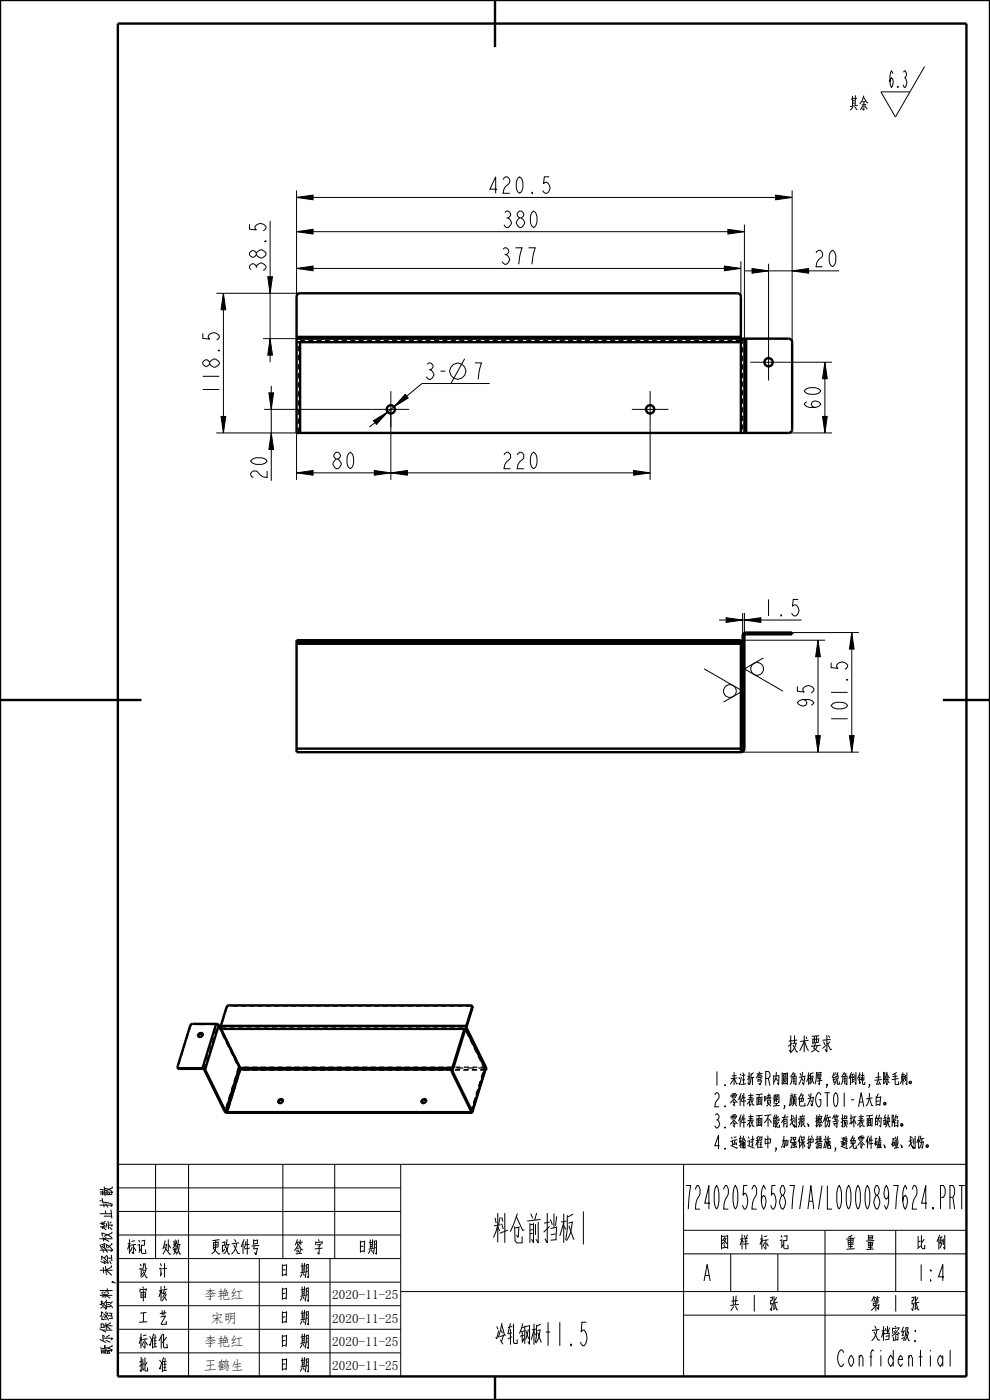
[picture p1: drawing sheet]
<svg xmlns="http://www.w3.org/2000/svg" width="210mm" height="297mm" viewBox="0 0 210 297" stroke-linecap="round" stroke-linejoin="round" font-family="sans-serif">
<g fill="none" stroke="#000" stroke-width=".21">
<path d="M186.9 19.5h6.1l-3.1 5.3zM196.1 14.1l-3.1 5.4M116.5 37.5h-1l-.2 1.5 .3-.3a1.17 1.17 0 0 1 1.1 1.1 1.17 1.17 0 0 1-1.1 1.2l-.5-.6M52.9 47.6v1l1.5 .2-.3-.4a1.17 1.17 0 0 1 1.2-1 1.17 1.17 0 0 1 1.1 1l-.6 .6M56.8 58.7h1l-.5 3.5zM57.3 46.9v29.9M62.9 41.9l3.5-.5v1zM62.9 49.1l3.5-.5v1zM62.9 56.9l3.5-.5v1zM62.9 40.4v22.6M62.9 56.9h94.3M62.9 49.1h95"/>
<path d="M62.9 41.9h105.1M153.7 56.4l3.5 .5-3.5 .5zM154.4 48.6l3.5 .5-3.5 .5zM157.2 55.4v7.6M157.9 47.6v24.2M158 57.5h20M159.5 57l3.5 .5-3.5 .5zM163 56v17M164.5 41.4l3.5 .5-3.5 .5zM168 57.5l3.5-.5v1zM168 40.4v32.2M43 70.7v1.1l1.5 .2-.3-.4a1.17 1.17 0 0 1 1.1-1 1.17 1.17 0 0 1 1.2 1l-.6 .5"/>
<path d="M45.9 62.2h17.8M47.4 62.2l.5 3.5h-1zM47.4 62.2v29.6M55.8 71.8h7.1M57.3 71.8l.5 3.5h-1zM98.6 76.1l-3 5.3M166.9 76.8h9.6M175 76.8l.5 3.5h-1zM175 76.8v15M45.9 91.8h17v10M46.9 88.3h1l-.5 3.5zM56 86.8h23"/>
<path d="M57 83.3h1l-.5 3.5zM57.5 91.8l.5 3.5h-1zM57.5 81.8v20.2M79.2 89.3l3-1.9-2.3 2.6zM79.4 99.8l3.5 .5-3.5 .5zM82.9 86.8v15M86 83.7l.6 .7-3 1.9zM103.9 81.4h-14.4l-11.1 9.2M134.4 99.8l3.5 .5-3.5 .5zM137.9 90.7v11.1M167.3 91.8h9.2M174.5 88.3h1l-.5 3.5z"/>
<path d="M62.9 100.3l3.5-.5v1zM62.9 100.3h75M82.9 100.3l3.5-.5v1zM152.5 131.5h17.5M154 131l3.5 .5-3.5 .5zM157.2 135.8h17.8M157.5 130v4.9M157.9 131.5l3.5-.5v1zM157.9 130v4.9M162 139.6l-4.1 2.3 8.2 4.7M168 134.2h14.2M173.5 135.8l.5 3.5h-1z"/>
<path d="M173.5 135.8v23.8M180.7 134.2l.5 3.5h-1zM180.7 134.2v25.4M149.4 141.9l8.1 4.7-4 2.3M157.2 159.6h25M157.5 145.9v1.3M157.9 141.3v1.4M173 156.1h1l-.5 3.5zM176.3 140.6v1l1.5 .2-.3-.3a1.17 1.17 0 0 1 1.1-1.1 1.17 1.17 0 0 1 1.2 1.1l-.6 .5M180.2 156.1h1l-.5 3.5zM25 247h180v45h-180zM25 257h60"/>
<path d="M25 252h60M33 247v20M40 247v45M60 247v20M71 247v20M85 247v45M145 247v45M145.5 251.5h1l-.5 5M147.5 252.3l.4-.8h.2a2.31 2.31 0 0 1-.2 2.9l-.4 2.1h1M201.5 254h.6a2.08 2.08 0 0 0 0-2.5h-.6v5M202.1 254l.4 2.5M203.4 251.5h1.2"/>
<path d="M204 251.5v5M25 277h60M25 272h60M25 267h60M25 262h60M55 267v25M70 267v25M85 274h120M145 279h60M145 266h60M145 261h60M155 266v8"/>
<path d="M165 266v8M175 261v31M190 261v13M25 287h60M25 282h60M179 287l-.4-.6a.98 .98 0 0 0-.8 .8 2.6 2.6 0 0 0 .5 2.7h.3l.4-.6M201.6 286.4v3.5"/>
<circle cx="97.1" cy="78.7" r="1.72"/>
<circle cx="154.8" cy="146.6" r="1.35"/>
<circle cx="160.6" cy="141.9" r="1.35"/>
</g>
<g fill="#000">
<path d="M62.9 41.9l3.5-.5v1zM62.9 49.1l3.5-.5v1zM62.9 56.9l3.5-.5v1zM153.7 56.4l3.5 .5-3.5 .5zM154.4 48.6l3.5 .5-3.5 .5zM159.5 57l3.5 .5-3.5 .5zM164.5 41.4l3.5 .5-3.5 .5zM168 57.5l3.5-.5v1zM47.4 62.2l.5 3.5h-1zM56.8 58.7h1l-.5 3.5zM57.3 71.8l.5 3.5h-1zM175 76.8l.5 3.5h-1z"/>
<path d="M46.9 88.3h1l-.5 3.5zM57 83.3h1l-.5 3.5zM57.5 91.8l.5 3.5h-1zM79.2 89.3l3-1.9-2.3 2.6zM86 83.7l.6 .7-3 1.9zM174.5 88.3h1l-.5 3.5zM62.9 100.3l3.5-.5v1zM79.4 99.8l3.5 .5-3.5 .5zM82.9 100.3l3.5-.5v1zM134.4 99.8l3.5 .5-3.5 .5zM154 131l3.5 .5-3.5 .5zM157.9 131.5l3.5-.5v1z"/>
<path d="M173.5 135.8l.5 3.5h-1zM180.7 134.2l.5 3.5h-1zM173 156.1h1l-.5 3.5zM180.2 156.1h1l-.5 3.5z"/>
</g>
<g fill="none" stroke="#000" stroke-width=".51">
<path d="M0 0h210v297h-210zM25 5h180v287h-180zM105 0v10M62.9 71.8h104.4a.75 .75 0 0 1 .7 .8v18.5a.75 .75 0 0 1-.7 .7h-104.4v-28.8l.1-.4 .5-.4h92.9a.75 .75 0 0 1 .8 .8v28.8M62.9 72.6h94.3M62.9 71.5h94.3M63.7 72.6v19.2M157.9 71.8v20M158.3 71.8v20M62.9 135.8h94.3v23.8h-94.3zM62.9 136.6h94.3M62.9 136.2h94.3"/>
<path d="M63.7 135.8v.4M156.4 135.8v.4M157.5 134.9h.4M157.5 134.9v23.9M157.9 134.9v23.9M158.3 134.2a.75 .75 0 0 0-.8 .7M158.3 134.6l-.4 .3M158.3 134.2v.4M158.3 134.2h9.7v.4h-9.7M167.3 134.2v.4M0 148.5h30M62.9 158.8h94.3"/>
<path d="M157.5 158.8l-.3 .4M157.5 158.8h.4M157.9 158.8a.75 .75 0 0 1-.7 .8M200 148.5h10M45.9 217.2l.5 .3M45.9 217.2h-5l-.5 .2-2.7 9.1M45.9 217.2l-2.9 9.4M46.4 217.5l-2.9 9.4M46.4 217.5l4.4 8.9M46.8 217.6l.1 .7M46.8 217.6h52.1M46.9 218.3l4 8.3"/>
<path d="M46.9 218.3h51.6M98.8 218.2h-.3l-2.6 8.7v.6M98.8 218.2l-2.7 8.7M98.8 218.2l4.2 8.5M98.8 218.3h.1M98.9 217.6v.7M98.9 217.6l.1 .2M98.9 218.3l4.1 8.3M99 217.8v.3M99 218.1l-.1 .2M99 218.1l4.1 8.3M100.1 213.4l-.3-.1h-51.3l-.4 .3-1.3 4"/>
<path d="M100.1 213.4l.1 .2M100.1 213.4l.1 .4M100.2 213.6l-1.3 4M100.2 213.6v.2M100.2 213.8l-1.2 4M37.7 226.5l.3 .1M37.7 226.5l.3 .2M38 226.6v.1M38 226.6h5M38 226.7h5M43 226.6l.5 .3M43 226.6v.1"/>
<path d="M43 226.7l.3 .2M43.3 226.9l4.4 8.9M43.3 226.9h.2M43.5 226.9l4.4 8.9M47.7 235.8l.5 .3M47.7 235.8h.2M47.9 235.8l.2 .1M48.1 235.9l.1 .2M48.1 235.9h51.7M48.2 236.1h51.7M50.8 226.4l.1 .1M50.8 226.4l-2.9 9.4"/>
<path d="M50.9 226.6v.3M50.9 226.6h45M50.9 226.9l-2.8 9M95.9 227.5h.2M95.9 227.5l4.1 8.3M96.1 226.9v.6M96.1 226.9h-45.2M96.1 227.5l4.1 8.3M99.8 235.9l.1 .2M99.9 235.7l-.1 .2M100 235.8l-.2 .1M100 235.8h.2"/>
<path d="M100.2 235.8v.1M100.2 235.9l-.3 .2M102.9 226.6h.1M102.9 227h.2M103 226.7v.1M103 226.7l-2.8 9.1M103 226.8v.1M103 226.9h.1M103 226.9l-2.8 9M103 226.6v.3M103 226.9l.1 .1M103.1 226.4v.6"/>
<path d="M103.1 226.4l-.1 .2M105 292v5"/>
</g>
<g fill="none" stroke="#000" stroke-width=".25">
<path d="M62.9 72.2h.1M63.3 73.4v1.1M63.3 75.3v1.1M63.3 77.2v1.2M63.3 79.1v1.2M63.6 72.2h1.1M65.4 72.2h1.1M67.2 72.2h1M69 72.2h1M70.7 72.2h1.1M72.5 72.2h1.1M74.3 72.2h1.1"/>
<path d="M76.1 72.2h1M77.8 72.2h1.1M79.6 72.2h1.1M81.4 72.2h1.1M83.2 72.2h1M85 72.2h1M86.7 72.2h1.1M88.5 72.2h1.1M90.3 72.2h1.1M92.1 72.2h1M93.8 72.2h1.1M95.6 72.2h1.1"/>
<path d="M97.4 72.2h1.1M99.2 72.2h1M101 72.2h1M102.7 72.2h1.1M104.5 72.2h1.1M106.3 72.2h1.1M108.1 72.2h1M109.9 72.2h1M111.6 72.2h1.1M113.4 72.2h1.1M115.2 72.2h1.1M117 72.2h1"/>
<path d="M118.7 72.2h1.1M120.5 72.2h1.1M122.3 72.2h1.1M124.1 72.2h1M125.9 72.2h1M127.6 72.2h1.1M129.4 72.2h1.1M131.2 72.2h1.1M133 72.2h1M134.7 72.2h1.1M136.5 72.2h1.1M138.3 72.2h1.1"/>
<path d="M140.1 72.2h1.1M141.9 72.2h1M143.6 72.2h1.1M145.4 72.2h1.1M147.2 72.2h1.1M149 72.2h1M150.8 72.2h1M152.5 72.2h1.1M154.3 72.2h1.1M156.1 72.2h1.1M157.5 71.8v1.1M157.5 73.7v1.1"/>
<path d="M157.5 75.5v1.1M157.5 77.3v1.1M157.5 79.1v1.1M63.1 91.1h.2M63.3 81.1v1.1M63.3 83v1.1M63.3 84.9v1.2M63.3 86.8v1.2M63.3 88.8v1.1M63.3 90.7v1.1M157.5 80.9v1.1M157.5 82.8v1"/>
<path d="M157.5 84.6v1.1M157.5 86.4v1.1M157.5 88.2v1.1M157.5 90v1.1M39.9 219.4l-.3 1.1M40.4 217.6v.1M40.4 217.7l-.3 1M40.6 217.5l-.2 .2M40.6 217.5h.1M40.7 217.4l-.1 .1M40.7 217.4h.1M40.9 217.3h.1"/>
<path d="M41.9 217.3h1.5M44.4 217.3h1.5M45.1 220l-.3 1.1M45.7 218.1l-.4 1.1M45.9 217.2v.1M45.9 217.3h.1M45.9 217.3l.1 .1M46 217.4h.1M46 218.2l-.4 1.2M46.1 217.4h.1M46.2 217.5h.1M46.2 217.5l.5 1.1"/>
<path d="M46.3 217.5h.1M46.8 217.6l.1 .1M46.9 217.9h.1M46.9 217.9v.1M46.9 217.8v.1M46.9 218.2v.1M46.9 217.8h1.1M46.9 217.8h.1M46.9 218.1h.1M46.9 218.1h1.1M47.1 219.3l.5 1M47.2 218.8l.5 1"/>
<path d="M47.5 215.8l-.4 1.2M48.1 213.7v.1M48.1 213.8l-.3 1.2M48.2 213.7h-.1M48.2 213.6v.1M48.3 213.5l-.1 .1M48.3 213.5h.1M48.4 213.5h-.1M48.6 213.3l.1 .1M48.7 213.4h.1M48.7 217.8h1.1M48.7 218.1h1.1"/>
<path d="M49.4 213.4h1M50.5 217.8h1.1M50.5 218.1h1.1M51.1 213.4h1.1M52.3 217.8h1.1M52.3 218.1h1.1M52.9 213.4h1.1M54.1 217.8h1.1M54.1 218.1h1.1M54.7 213.4h1M55.9 217.8h1.1M55.9 218.1h1.1"/>
<path d="M56.4 213.4h1.1M57.7 217.8h1.1M57.7 218.1h1.1M58.2 213.4h1.1M59.5 217.8h1M59.5 218.1h1.1M60 213.4h1M61.3 217.8h1M61.3 218.1h1.1M61.7 213.4h1.1M63.1 217.8h1M63.1 218.1h1.1"/>
<path d="M63.5 213.4h1.1M64.9 217.8h1M64.9 218.1h1.1M65.3 213.4h1M66.7 217.8h1M66.7 218.1h1M67 213.4h1.1M68.5 217.8h1M68.5 218.1h1M68.8 213.4h1.1M70.2 217.8h1.1M70.3 218.1h1"/>
<path d="M70.6 213.4h1M72 217.8h1.1M72.1 218.1h1M72.3 213.4h1.1M73.8 217.8h1.1M73.9 218.1h1M74.1 213.4h1.1M75.6 217.8h1.1M75.6 218.1h1.1M75.9 213.4h1M77.4 217.8h1.1M77.4 218.1h1.1"/>
<path d="M77.6 213.4h1.1M79.2 217.8h1.1M79.2 218.1h1.1M79.4 213.4h1.1M81 217.8h1.1M81 218.1h1.1M81.2 213.4h1M82.8 217.8h1.1M82.8 218.1h1.1M82.9 213.4h1.1M84.6 217.8h1.1M84.6 218.1h1.1"/>
<path d="M84.7 213.4h1.1M86.4 217.8h1.1M86.4 218.1h1.1M86.5 213.4h1M88.2 217.8h1.1M88.2 218.1h1.1M88.2 213.4h1.1M90 217.8h1.1M90 213.4h1.1M90 218.1h1.1M91.8 213.4h1M91.8 217.8h1.1"/>
<path d="M91.8 218.1h1.1M93.6 213.4h1M93.6 217.8h1.1M93.6 218.1h1.1M95.3 213.4h1.1M95.4 217.8h1.1M95.4 218.1h1.1M97.1 213.4h1M97.2 217.8h1.1M97.2 218.1h1.1M98.5 218.3h.2M98.9 213.4h1"/>
<path d="M98.9 218.9l.5 1M99.9 213.3v.1M99.9 213.4h.1M100 213.4h.1M100 213.4l.1 .1M100.1 213.5h.1M37.7 226.3v.1M37.7 226.5h.1M37.7 226.5v.1M37.7 226.6h.1M38.3 224.7l-.3 1M38.8 222.9l-.3 1.1"/>
<path d="M39.4 221.2l-.4 1M43.4 225.6l-.4 1.1M43.6 225.8l-.3 1.1M43.9 223.7l-.3 1.2M44.2 223.9l-.3 1.1M44.5 221.9l-.3 1.1M44.8 222l-.3 1.1M45.4 220.1l-.4 1.1M47.7 235.8h.1M47.9 221.1l.6 1M48.1 220.4l.4 1M48.2 236.1h.1"/>
<path d="M48.2 233.9l-.3 1.1M48.8 234.2l-.4 1.1M48.8 222.8l.5 1.1M48.8 232l-.3 1.2M48.9 222.1l.5 1M49.4 232.3l-.4 1.1M49.4 230.2l-.3 1.1M49.7 223.7l.5 1M49.7 224.6l.5 1.1M50 230.4l-.4 1.2M50 228.3l-.4 1.1M50.5 225.4l.5 1.1"/>
<path d="M50.5 228.6l-.3 1.1M50.6 226.4l-.4 1.1M50.6 226.4h.1M50.6 226.4v.1M50.6 226.5h.1M50.7 226.5l.2 .1M50.9 226.5h.1M51 226.5h.1M51 226.5v-.1v.2M51 226.9v.1M51 226.6l.1 .2M51.1 226.8h.1"/>
<path d="M51.1 226.5h.1M51.1 226.5l-.1 .2M51.1 226.6l-.3 1.2M51.7 226.4h1.1M51.7 227h1.1M53.5 226.4h1.1M53.5 227h1.1M55.3 226.4h1.1M55.3 227h1.1M57.1 226.4h1.1M57.1 227h1.1M58.9 226.4h1.1"/>
<path d="M58.9 227h1.1M60.7 227h1.1M60.7 226.4h1.1M62.5 227h1M62.5 226.4h1.1M64.3 227h1M64.3 226.4h1.1M66.1 227h1M66.1 226.4h1M67.8 227h1.1M67.9 226.4h1M69.6 227h1.1"/>
<path d="M69.7 226.4h1M71.4 227h1.1M71.5 226.4h1M73.2 227h1.1M73.3 226.4h1M75 227h1.1M75.1 226.4h1M76.8 227h1.1M76.8 226.4h1.1M78.6 227h1.1M78.6 226.4h1.1M80.4 227h1"/>
<path d="M80.4 226.4h1.1M82.2 227h1M82.2 226.4h1.1M84 227h1M84 226.4h1.1M85.7 227h1.1M85.8 226.4h1.1M87.5 227h1.1M87.6 226.4h1.1M89.3 227h1.1M89.4 226.4h1.1M91.1 227h1.1"/>
<path d="M91.2 226.4h1.1M92.9 227h1.1M93 226.4h1.1M94.7 227h1.1M94.8 226.4h1.1M95.9 226.9h.1M96.5 227h1.1M96.6 226.9h1M96.6 226.4h1.1M96.9 226.6h1.4M98.3 227h1.1M98.3 226.9h1.1"/>
<path d="M98.4 226.4h1.1M99.2 226.6h1.4M99.7 220.6l.5 1M100.1 227h1M100.1 226.9h1.1M100.2 226.4h1.1M100.2 234.6l-.3 1.1M100.3 234.7l-.4 1.4M100.3 234.8l-.3 1.1M100.6 222.3l.5 1M100.8 232.9l-.4 1M100.9 232.9l-.5 1.4"/>
<path d="M100.9 233l-.4 1.1M101.3 231.1l-.3 1.1M101.4 224l.5 1M101.4 231.1l-.4 1.4M101.4 231.2l-.3 1M101.5 226.6h1.4M101.9 229.3l-.4 1.1M101.9 227h1M101.9 226.9h1.1M102 229.3l-.4 1.3M102 229.3l-.4 1.1M102 226.4h1.1"/>
<path d="M102.2 225.7l.6 1M102.4 227.6l-.3 1M102.5 227.5l-.4 1.3M102.6 226.9l.1 .1M102.7 226.9h.1M102.7 226.8h.1M102.8 226.8h-.1M102.8 226.8h.1M102.8 226.7h.2M102.8 227h.1M102.9 227h-.1M102.9 227h.1"/>
<path d="M102.9 226.9v.1M103 226.9h-.1"/>
</g>
<path d="M51 226.4h.1M102.8 226.8h.1" fill="none" stroke="#000" stroke-width=".26"/>
<!-- layer: 02___PRT_ALL_AXES -->
<path d="M159.2 76.8h7.7M163 73v7.7M79 86.8h7.8M82.9 83v7.7M134 86.8h7.8M137.9 83v7.7" fill="none" stroke="#000" stroke-width=".21"/>
<g fill="none" stroke="#000" stroke-width=".25">
<path d="M42.1 219.8v.1M42.1 219.9h.1M42.1 219.9l.1 .1M43 219.4v.1M43 219.6l.1 .1M43 219.4h.1M43 219.5h.1M43.1 219.7h.1M43.1 219.6v.1M43.1 219.6h.1M42.2 220h.1M42.2 220l.1 .1"/>
<path d="M42.3 220.1h.1M42.4 220.1h.1M42.6 220.1h-.2M42.6 220.1h.1M42.7 220l-.1 .1M59.1 233.9v.1M59.1 233.9h.1M59.1 234h.1M59.2 234h.1M59.2 234v.1M59.2 234.1h.1M59.3 234.1h.1"/>
<path d="M59.4 234.1h.1M59.6 234.1h-.2M59.6 234.1h.1M59.7 234.1h-.1M60 233.4l.1 .1M60 233.6l.1 .1M60 233.5h.1M60.1 233.7h.1M60.1 233.6h.1M60.1 233.6v.1M89.5 233.9v.1M89.5 233.9h.1"/>
<path d="M89.5 234h.1M89.6 234h.1M89.6 234v.1M89.6 234.1h.1M89.7 234.1h.1M89.8 234.1h.1M90 234.1h-.2M90 234.1h.1M90.1 234.1h-.1M90.4 233.4v.1M90.4 233.6l.1 .1M90.4 233.5h.1"/>
<path d="M90.5 233.7h.1M90.5 233.6h.1M90.5 233.6v.1"/>
</g>
<g fill="none" stroke="#000" stroke-width=".51">
<path d="M42 219.6l.1 .1M42.1 219.7v.2M43 219.4h.1M43 219.4l-.5-.1-.4 .4M43 219.3l-.1 .4-.4 .3-.4-.1-.1-.3M43 219.3l-.5-.1-.5 .4M59 233.6l.1 .1M59.1 233.7v.2M59.2 233.4l.6-.2 .2 .4-.3 .3-.4 .1-.3-.3zM60 233.4l-.5-.1-.4 .4M89.4 233.6l.1 .1M89.5 233.7v.2"/>
<path d="M89.6 233.4l.5-.2 .3 .4-.3 .3-.4 .1-.3-.3zM90.4 233.4l-.5-.1-.4 .4"/>
<circle cx="163" cy="76.8" r=".88"/>
<circle cx="82.9" cy="86.8" r=".88"/>
<circle cx="137.9" cy="86.8" r=".88"/>
</g>
<text font-size="9.1" x="99.4" y="264">料仓前挡板1</text>
<g font-size="6.5">
<text x="150.6" y="256.5">724020526587/A/L0000897624.PRT</text>
<text x="102.8" y="285.5">冷轧钢板t1.5</text>
</g>
<text font-size="5.2" x="164" y="223.5">技术要求</text>
<g font-size="4.6">
<text x="180.1" y="23.6">其余</text>
<text x="188.4" y="18.5">6.3</text>
<text x="103.2" y="41">420.5</text>
<text x="106.2" y="48.3">380</text>
<text x="56.4" y="58.1" transform="rotate(-90 56.4 58.1)">38.5</text>
<text x="105.8" y="56.1">377</text>
<text x="172.4" y="56.6">20</text>
<text x="89.8" y="80.5">3-</text>
<text x="100" y="80.5">7</text>
<text x="46.5" y="84" transform="rotate(-90 46.5 84)">118.5</text>
<text x="174.1" y="87.1" transform="rotate(-90 174.1 87.1)">60</text>
<text x="70.1" y="99.4">80</text>
<text x="106.2" y="99.4">220</text>
<text x="56.7" y="102" transform="rotate(-90 56.7 102)">20</text>
<text x="161.6" y="130.7">1.5</text>
<text x="172.6" y="150.5" transform="rotate(-90 172.6 150.5)">95</text>
<text x="179.8" y="153.9" transform="rotate(-90 179.8 153.9)">101.5</text>
<text x="25.6" y="266.2">标记</text>
<text x="33.1" y="266.2">处数</text>
<text x="41.5" y="266.2">更改文件号</text>
<text x="61.2" y="266.2">签 字</text>
<text x="74.6" y="266.2">日期</text>
<text x="150.6" y="265.2">图 样 标 记</text>
<text x="178.2" y="265.2">重 量</text>
<text x="193.2" y="265.2">比 例</text>
<text x="28.2" y="271.2">设 计</text>
<text x="58.2" y="271.2">日 期</text>
<text x="149.1" y="271.7">A</text>
<text x="194.9" y="271.7">1:4</text>
<text x="28.2" y="281.2">工 艺</text>
<text x="28.2" y="276.2">审 核</text>
<text x="58.2" y="281.2">日 期</text>
<text x="58.2" y="276.2">日 期</text>
<text x="154.3" y="278.2">共 1 张</text>
<text x="184.3" y="278.2">第 1 张</text>
<text x="27.4" y="286.2">标准化</text>
<text x="58.2" y="286.2">日 期</text>
<text x="182.3" y="284.6">文档密级:</text>
<text x="28.2" y="291.2">批 准</text>
<text x="58.2" y="291.2">日 期</text>
<text x="179.8" y="289.9">Confidential</text>
</g>
<g font-size="3.9">
<text x="151.2" y="230.3">1.未注折弯R内圆角为板厚,锐角倒钝,去除毛刺</text>
<text x="151.2" y="234.8">2.零件表面喷塑,颜色为GT01-A大白。</text>
<text x="151.2" y="239.3">3.零件表面不能有划痕、擦伤等损坏表面的缺陷</text>
<text x="151.2" y="243.8">4.运输过程中,加强保护措施,避免零件磕、碰、</text>
<text x="24" y="287.5" transform="rotate(-90 24 287.5)">歌尔保密资料,未经授权禁止扩散</text>
</g>
<g font-size="2.8">
<text x="43.3" y="275.6">李艳红</text>
<text x="70.4" y="275.6">2020-11-25</text>
<text x="44.7" y="280.6">宋明</text>
<text x="70.4" y="280.6">2020-11-25</text>
<text x="43.3" y="285.6">李艳红</text>
<text x="70.4" y="285.6">2020-11-25</text>
<text x="43.3" y="290.6">王鹤生</text>
<text x="70.4" y="290.6">2020-11-25</text>
</g>
</svg>
